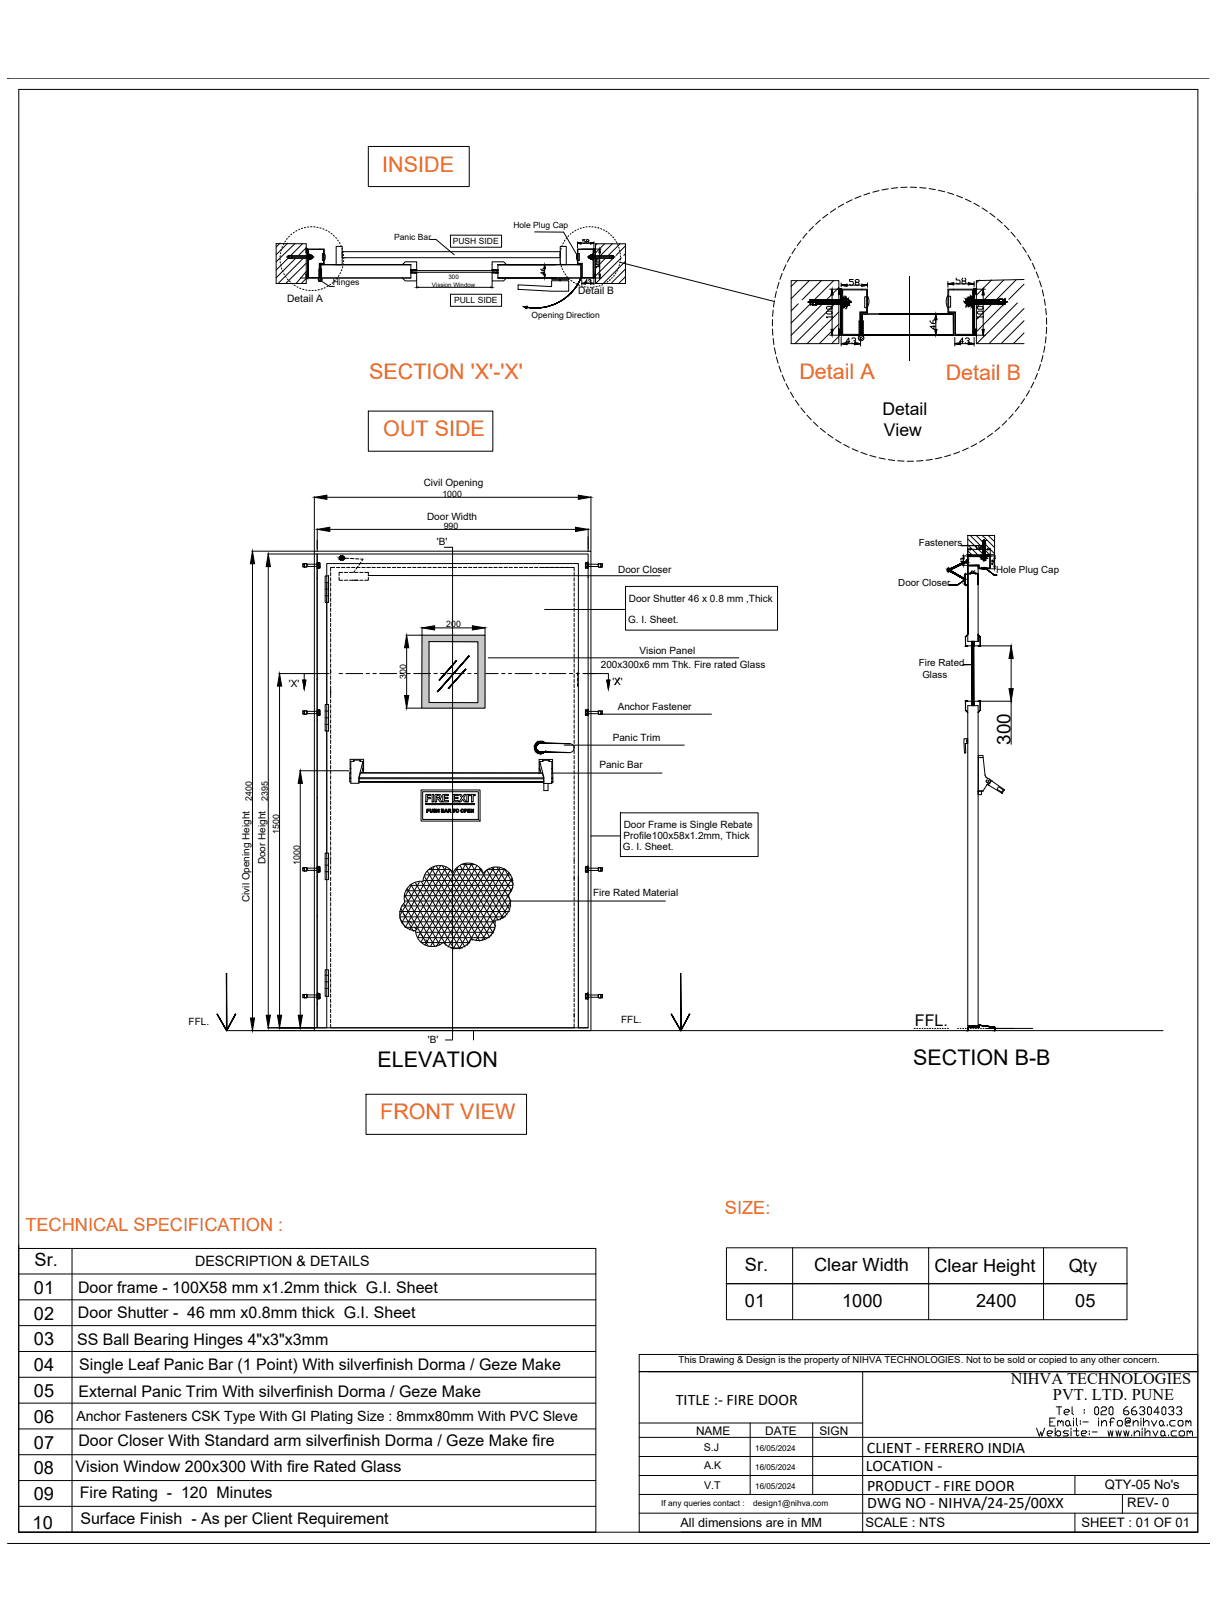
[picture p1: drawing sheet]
<svg xmlns="http://www.w3.org/2000/svg" width="914mm" height="1219mm" viewBox="0 0 914 1219" stroke-linecap="round" stroke-linejoin="round" font-family="sans-serif">
<!-- layer: 0 -->
<g fill="none" stroke="#000" stroke-width=".75">
<path d="M277 110h76v30h-76zM628 157l-4 3M634 153l-4 3M640 150l-4 2M647 147l-5 2M654 145l-5 2M660 143l-4 1M667 142l-4 1M674 141l-4 1M682 141h-5M684 141h5M691 141h5"/>
<path d="M698 142l5 1M705 143l5 1M712 145l5 1M719 147l4 2M725 150l5 2M732 153l4 2M738 156l4 3M606 175l-3 4M611 170l-3 4M616 165l-3 4M622 161l-4 3M744 160l4 3"/>
<path d="M749 165l4 3M755 169l3 4M760 175l3 3M764 180l3 4M466 197l116 30M591 199l-2 4M594 193l-2 4M598 187l-3 4M602 181l-3 4M768 186l3 4M772 192l3 4M776 198l2 4"/>
<path d="M230 204l-8 9M313 211v6M314 216h55M370 211v6M583 219l-1 5M585 212l-1 5M588 206l-2 4M779 204l1 5M781 211l1 5M783 218l1 5M581 233v5M582 226l-1 5"/>
<path d="M785 225v5M786 232v5M786 239v5M580 240v5M580 247l1 5M581 254l1 5M786 253l-1 5M786 246v5M582 261l1 5M583 268l2 5M585 275l2 5M782 274l-2 5"/>
<path d="M784 267l-2 5M785 260l-1 5M588 282l2 4M591 288l2 5M594 295l2 4M770 300l-3 4M773 294l-2 4M777 287l-2 5M779 281l-1 4M277 309h93v30h-93zM598 301l2 4M602 307l3 3"/>
<path d="M606 312l4 3M611 317l4 3M756 316l-3 4M761 311l-3 4M766 306l-3 3M616 322l4 3M622 326l4 3M628 330l4 3M634 334l4 2M640 337l5 2M721 340l-4 1M728 337l-5 2"/>
<path d="M734 333l-4 3M740 330l-4 2M746 326l-4 2M751 321l-3 3M647 340l4 2M654 342l4 2M660 344l5 1M667 345l5 1M675 346l4 1M682 347h4M693 346l-4 1M701 345l-5 1"/>
<path d="M707 344l-4 1M714 342l-4 1M236 373v41M246 374h189M444 373v41M238 397v18M248 398h184M442 397v16M189 414h47M201 416h37M236 414h208v361h-208zM238 416v357h8v-349h189v349h7"/>
<path d="M238 416h204v357h-204zM255 419h2l-2 1zM255 418h1l1 1zM255 418l2 1h-2zM256 418l1 1zM257 419l-1 2zM257 419l1 2zM257 419l1 1v1zM257 419l2 1h-1zM257 419h1l1 1zM258 418l-1 1zM258 418v1h-1z"/>
<path d="M259 420h3M263 420h3M334 411h6v371h-5M442 404v11M723 420h1v1M723 418h3M724 418v2zM724 420v3M727 418h2h-2M727 402h20v15h-20zM727 413h2zM727 417h2v1z"/>
<path d="M727 417l2 1h-2zM727 412v5M727 414l3 3M727 410l8 7M727 405l12 12M727 418h17v10h-9v-3h-8M727 418v7h9v2h7h-7v-2h-4M727 418h17M729 402l10 10M729 413h13M733 411h1v2M734 402l4 5"/>
<path d="M735 411h1v2h-1zM737 411h1l-1 2zM738 418h3v2h-3zM738 402l1 2M739 408l8 8M739 413l5 4M739 404l8 8M742 413h2h-2zM742 418h2v7M742 417h2v1zM742 417l2 1h-2zM742 402l5 5"/>
<path d="M744 412v5M745 418h3M747 402v1M747 418l1 2h-1zM747 420v5M190 424v341M202 426v337M228 424h1h-1v2h1h-1zM229 424h2v2h-2zM231 424h7v2h-7zM238 434v1M238 423h1v4h-1z"/>
<path d="M239 423h1v1h-1zM239 426v1h1M239 426v1v-1h1v1v-1zM239 424v2M240 424v3M240 424v2M244 433h3v20h-3zM244 438h3M246 438v92M248 430v3M248 434v3M248 438v3"/>
<path d="M251 427h-3v2M253 427h2M255 434v2h3M255 420l2-1-1 2zM257 427h2M258 430h-3v3M259 436h2M259 430h2M260 427h3M263 436h6M263 430h2M264 427h3"/>
<path d="M266 430h3M267 429l-1 1M267 420h3M268 427h3M269 426l-2 2M270 436h3M270 430h3M271 420h2l-1 2M271 423l-1 2M272 427h2M274 430h3v3h219M276 427h2"/>
<path d="M277 434v2h-3M279 427h3M283 427h3M287 427h3M291 427h2M295 427h2M299 427h2M302 427h3M306 427h3M310 427h3M314 427h2M318 427h2"/>
<path d="M321 427h3M325 427h3M329 427h3M333 427h2M337 427h2M341 427h2M344 427h3M348 427h3M352 427h3M356 427h2M360 427h2M363 427h3"/>
<path d="M367 427h3M371 427h3M375 427h2M379 427h2M382 427h3M386 427h3M390 427h3M394 427h3M398 427h2M402 427h2M405 427h4M409 427h4"/>
<path d="M413 427h3M417 427h3M421 427h3M424 427h4M428 427h3v2M431 430v3M431 434v3M431 438v3M440 423h1v1h-1zM440 424v3M440 426h1v1v-1h-1v1zM440 424v2"/>
<path d="M441 423h1v4h-1zM441 426v1h-1M441 424v2M442 434h.1M442 424h8v2h-8zM450 424h1v2h-1zM451 424h2v2h-2h2v-2zM723 420h-1v1M723 425h3M723 422v1l-1-1h2M724 423v2zM727 431h2z"/>
<path d="M727 424v-6v7M727 425h8M729 431h4M731 430h-2l1-1v2M732 429l-1 1v1h2l-1-1h-1M733 431h2h-2zM735 428v-2h-8v56h8M735 426v56v-5M736 427h8v-2v2zM737 427h4v1h-3h-1zM745 428h3M745 423v1h1v-1h1v1"/>
<path d="M746 421h1v1l-1-1h-1v1h1M747 425h1l-1 3zM244 443h3M244 448h3M248 442v2M248 446v2M248 450v2M248 453v3M248 457v3M409 458h61M431 442v2M431 446v2"/>
<path d="M431 450v2M431 453v3M431 457v3M470 441h114v33h-114zM248 461v2M248 465v2M248 469v2M248 472v3M248 476v3M248 480v3M305 477h12M317 477h47v55h-47z"/>
<path d="M317 471v6M327 472h28M364 471v6M431 461v2M431 465v2M431 469v2M431 472v3M431 476v3M431 480v3M248 484v2M248 488v2M248 492v2"/>
<path d="M248 495v3M248 499v3M306 487v36M322 482h37v46h-37zM367 494h188M431 484v2M431 488v2M431 492v2M431 495v3M431 499v3M727 485h3M730 482v3z"/>
<path d="M730 483h2M732 482v3zM732 485h3M737 485h23M760 495v23M209 506h27M210 516v247M227 511h3l-1 7zM238 510v1M247 506h-18v9M248 503v4M248 508v3"/>
<path d="M248 512v2M248 516v9M255 506h2M260 506h13M275 506h3M280 506h3M285 506h13M301 506h2M306 506h2M311 506h12M326 506h3M331 506h3"/>
<path d="M336 506h13M351 506h3M356 506h3M362 506h12M377 506h2M382 506h2M387 506h13M402 506h3M408 506h2M413 506h12M428 506h2M431 503v2"/>
<path d="M431 507v2M431 511v2M431 514v3M431 518v3M433 506h2M434 506v2M434 510v2M434 513v3M438 506h19v9M456 511h2l-1 7zM465 509l-3 6M228 534l1 1-1-1v3l1-1-1 1z"/>
<path d="M229 534h2v3h-2zM231 535h7v1h-7zM238 533h1v5h-1zM239 534h1v1l-1-1zM239 536v2h1M239 537v1v-1h1v1v-1zM239 534v3M240 535v3M240 534v3M244 530h3v19h-3zM244 540h3M244 534h3"/>
<path d="M248 526v2M248 530v2M248 533v3M248 537v3M305 532h12M431 522v3M431 526v2M431 530v2M431 533v3M431 537v3M440 534h1l-1 1zM440 535v3"/>
<path d="M440 537h1v1v-1h-1v1zM440 534v3M441 533h1v5h-1zM441 536v2h-1M441 534v3M442 535h8v1h-8zM450 534h1v3h-1zM451 535l2-1v3h-2h2v-3zM453 537h82M727 527h3v3M730 530h2M732 530v-3v3"/>
<path d="M732 527h3M737 527h23M760 527v33M238 541h.1M244 545h3M246 549v92M248 541v3M248 545v2M248 549v2M248 553v2M248 556v3M406 559h22a3 3 0 0 1 3 3 3 3 0 0 1-3 4"/>
<path d="M431 541v3M431 545v2M431 549v2M431 553v2M431 556v3M724 555h3v4h-2l1 7h-1zM727 557h.1M727 557v1zM727 555v4zM225 579h.1M226 579h36M248 560v3"/>
<path d="M248 564v2M248 568v2M248 572v2M248 575v3M248 579v3M263 578h1M266 572h-2v9M266 572v-1h5v1M271 572h-1h3M272 579v2M273 578l-1 1zM273 572v6"/>
<path d="M273 572l-3 12v5h-6v-4M405 578h1M406 578v1M406 572v6M406 572l3 12v10h3v-5M406 579v2M408 572h.1M413 572l-5-1v1h-2M413 572h-1h3v16M413 572h.1M415 578h.1M424 560h90"/>
<path d="M431 560v3M431 564v2M431 568v2M431 572v2M431 575v3M431 579v3M735 568h4l1 15 4 3M735 569h4M226 589v174M238 599v1M248 583v3M248 587v2"/>
<path d="M248 591v2M248 594v3M248 598v3M263 581h1M263 581v7h1M263 585h1M263 581v-10h10v10M264 581v4M270 587l138 1-138-1M270 588h138h-138M270 585h138v3M270 585v2"/>
<path d="M270 585h.1M271 581h136l1 4h-138zM271 581h134M316 594h45v23h-45zM318 595h41v21h-41zM320 597h4v1h-3v1h2v1h-2v3h-1zM325 597h1v6h-1zM327 597h2a1.6 1.6 0 0 1 3 1 1.6 1.6 0 0 1-2 2l2 3h-1l-2-3h-1v3h-1zM328 598h2v1h-2zM333 597h4v1h-3v1h3v1h-3v2h3v1h-4zM340 597h4v1h-3v1h3v1h-3v2h4v1h-5zM345 597h2l1 2 1-2h1l-2 3 2 3h-1l-1-2-2 2h-1l2-3z"/>
<path d="M351 597h1v6h-1zM353 597h4v1h-1v5h-2v-5h-1zM405 581v-10h10v10M405 581h2M408 585h.1M415 581h82M415 581v4M415 585h.1M415 588h.1M415 588v1h-6M415 585v3M431 583v3"/>
<path d="M431 587v2M431 591v2M431 594v3M431 598v3M735 594h4M735 595h.1M737 595v2h-2v-2M737 595h.1M737 595h-2M742 590h.1M742 590l-4 5h-1M742 590l10 6"/>
<path d="M743 590h.1M744 586a2.3 2.3 0 0 1-2 4M744 586h.1M744 586l10 7M744 586a2.4 2.4 0 0 1-2 4M745 587h.1M750 592l4 2-1 1-4-2zM752 596h.1M752 596h1M753 596h.1M754 593h.1M754 593l-1 3"/>
<path d="M248 602v3M248 606v2M248 610v2M248 614v2M248 617v3M320 604h37v1h-37zM321 608a1.1 1.1 0 0 1 2 1 1.1 1.1 0 0 1-2 1v1zM321 609h1h-1zM323 608h1v2l1-2v2a1 1 0 0 1-1 1 1 1 0 0 1-1-1zM326 608h1l1 1-2-1v1a1 1 0 0 1 1 1 1 1 0 0 1 0 1 1.1 1.1 0 0 1-2-1h2a1.1 1.1 0 0 1-1-1 1.1 1.1 0 0 1 0-1zM328 608h1v1h1v-1v3v-1h-1v1h-1zM332 608h1v3h-1z"/>
<path d="M332 609h1h-1zM332 610h1h-1zM335 608l1 3v-1l-2 1zM335 609l1 1h-1zM337 609h1h-1zM338 610l-1 1v-3h1a.8 .8 0 0 1 1 1 .8 .8 0 0 1-1 1l1 1-1-1M340 608h2l-1 1v2v-2zM349 608h1a.9 .9 0 0 1 1 1 .9 .9 0 0 1-1 1v1h-1zM350 609h.1M351 608h2v1h-1h1v1h-1l1 1h-2zM354 608l1 2v-2h1v3h-1l-1-2v2zM431 602v3"/>
<path d="M431 606v2M431 610v2M431 614v2M431 617v3M466 611h104v33h-104zM248 621v3M248 625v3M248 629v2M248 633v2M248 636v3M431 621v3M431 625v3"/>
<path d="M431 629v2M431 633v2M431 636v3M444 628h22M228 652l1 1-1-1v3l1-1-1 1zM229 652h2v3h-2zM231 653h7v1h-7zM238 659h.1M238 651h1v5h-1zM239 651h1v1h-1zM239 654v1h1M239 655l1-1v1v-1z"/>
<path d="M239 652v3M240 652v3M244 641h3v20h-3zM244 655h3M244 650h3M244 645h3M248 640v3M248 644v3M248 647v3M248 651v2M248 655v2M248 659v3"/>
<path d="M319 659l30 53M319 658h65M321 655l31 54M322 654h17l-27 46M324 653l31 54M326 651l-24 43M328 651l32 56M331 651l-26 46M332 651l33 55M335 652l-27 47M338 654l30 50M340 656a12 12 0 0 0-13-5 12 12 0 0 0-9 12"/>
<path d="M341 656a12 12 0 0 1 11-7 12 12 0 0 1 11 7M342 654h20M343 653l28 48M344 652l-30 53h54M346 651l26 45M347 650h9M349 649l25 43M350 649l-34 59M354 649l24 41M355 649l-36 61M358 651l-35 60M360 652l21 36"/>
<path d="M362 653l-34 58M363 656a12 12 0 0 1 18-1 12 12 0 0 1 1 18M365 654l-31 55M366 654l17 30M366 654h14M369 652l15 25M371 652l-34 60M373 652l11 18M376 652l-36 61M379 653l7 12M379 653l-34 60M382 656l-31 55"/>
<path d="M385 660l-27 47M431 640v3M431 644v5M431 651v2M431 654v3M431 658v4M440 652h1h-1zM440 652v3M440 655h1h-1zM441 651h1v5h-1zM441 654v1h-1M441 652v3"/>
<path d="M442 653h8v1h-8zM450 652h1v3h-1zM451 653l2-1v3l-2-1 2 1v-3zM248 663v3M248 667v3M248 671v2M248 675v2M248 678v3M303 679l19 32M304 673h78M304 677h196M304 673l23 38"/>
<path d="M304 678a12 12 0 0 0-3 14 12 12 0 0 0 11 8M305 670h80M306 668l24 42M309 666h76M309 665l26 46M309 665l-5 9M312 664l29 49M315 663l-15 25M317 663l29 50M318 663a12 12 0 0 0-14 15M318 662h67M382 673a12 12 0 0 1-10 19"/>
<path d="M384 677l-8 15M385 667l-23 40M431 663v3M431 667v3M431 671v2M431 675v2M431 678v3M238 688v1M248 682v3M248 686v3M248 690v2M248 694v2"/>
<path d="M248 697v3M300 685h83M300 689h80M300 690l5 7M301 683l10 17M301 693h71M302 681h82M303 687l2 2M305 697h67M307 692l2 2M311 697l2 2M312 700a12 12 0 0 0 8 10 12 12 0 0 0 13-2"/>
<path d="M372 692a13 13 0 0 1-5 12 13 13 0 0 1-13 2M372 698l-3 6M431 682v3M431 686v3M431 690v2M431 694v2M431 697v3M248 701v3M248 705v3M248 709v3M248 713v2M248 717v2"/>
<path d="M313 701h58M316 702l2 2M317 709h16M320 706l2 3M333 709h20M339 713h8M354 706a12 12 0 0 1-21 2M431 701v3M431 705v3M431 709v3M431 713v2M431 717v2"/>
<path d="M244 729h3v20h-3zM244 738h3M244 733h3M248 720v3M248 724v3M248 728v3M248 732v2M248 736v2M248 739v3M431 720v3M431 724v3M431 728v3"/>
<path d="M431 731v3M431 735v3M431 739v3M228 748h1h-1v2h1h-1zM229 748h2v2h-2zM231 748h7v2h-7zM238 754v1M238 746h1v5h-1zM239 747h1v1l-1-1zM239 750v1h1M239 750v1v-1h1v1v-1zM239 747v3"/>
<path d="M240 748v3M240 747v3M244 743h3M248 743v3M248 747v3M248 751v3M248 755v2M248 759v2M431 743v2M431 747v2M431 750v3M431 754v3"/>
<path d="M431 758v3M440 747h1l-1 1zM440 748v3M440 750h1v1v-1h-1v1zM440 747v3M441 746h1v5h-1zM441 750v1h-1M441 747v3M442 748h8v2h-8zM450 748h1v2h-1zM451 748h2v2h-2h2v-2zM170 775h704"/>
<path d="M201 773h37M248 762v3M248 766v3M356 775v7M431 770v3h-183v-3M431 762v3M431 766v2M687 773h1M689 773h1M691 773h.1M693 773h.1M695 773h.1"/>
<path d="M696 773h1M698 773h1M700 773h1M702 773h1M704 773h1M706 773h1M708 773h1M710 773h1M712 773h1M719 773h1M721 773h1M723 773h1"/>
<path d="M725 773h1M727 773h1M729 773h1M730 771h-3v-241h8v241h-3M731 773h1M733 773h1M735 773h1M737 773h.1M739 773h.1M740 773h1M741 773h35M275 823h121v30h-121z"/>
<path d="M14 938h434v214h-434M14 936v216h434M54 938v214M546 938h301v54h-301zM596 938v54M698 938v54M784 938v54M14 958h434M14 977h434M546 965h301M14 996h434M14 1016h434"/>
<path d="M14 1035h434M14 1055h434M14 1074h434M14 1093h434M14 1113h434M14 1132h434"/>
<circle cx="742" cy="587" r=".9"/>
<circle cx="344" cy="609" r=".8"/>
<circle cx="344" cy="609" r="1.3"/>
<circle cx="347" cy="610" r=".8"/>
<circle cx="347" cy="609" r="1.3"/>
</g>
<g fill="#000" stroke="#000" stroke-width=".75">
<path d="M313 216h1zM369 216h1zM236 374l10-2v3zM435 372l9 2-9 1zM238 398l10-2v3zM432 396l10 2-10 1zM255 419h2zM257 419l2 1zM257 419h1h1zM724 418v2zM747 418l1 2h-1zM190 414l1 10h-3z"/>
<path d="M202 416l1 10h-3zM255 420l1 1zM255 420h1v1zM724 423v2zM747 425h1l-1 3zM317 472l10-2v4zM355 470l9 2-9 2zM306 477l1 10h-3zM760 485l1 10h-3zM210 506l2 10h-4zM228 511h2l-1 7zM456 511h2l-1 7z"/>
<path d="M758 518h3l-1 9zM304 523h3l-1 9zM226 579l1 10h-3zM188 765h3l-1 10zM200 763h3l-1 10zM208 763h4l-2 10zM224 763h3l-1 10z"/>
<path d="M255 419h2zM255 419h2z"/>
<path d="M256 418l1 1zM255 419l1-1 1 1z"/>
<path d="M255 419l1 1 1-1zM255 419l1 1h-1z"/>
<path d="M257 419h2zM257 419l2 1z"/>
<path d="M257 418l1 1zM257 418l1 1h-1z"/>
<path d="M257 420h1h1zM257 420h1h-1z"/>
<path d="M727 418h17zM727 418h17z"/>
<path d="M727 413h2zM727 413h2z"/>
<path d="M727 418h2zM727 418h2zM727 417v1zM727 417v1zM727 417h2zM727 417h2zM729 417v1zM729 417v1z"/>
<path d="M727 417l2 1v-1zM727 417l2 1h-2z"/>
<path d="M739 419v1zM739 419v1z"/>
<path d="M739 419v1zM739 419v1z"/>
<path d="M738 419v1zM738 419v1z"/>
<path d="M738 419v1zM738 419v1z"/>
<path d="M722 410h17zM722 410h17z"/>
<path d="M739 420h1zM739 420h1z"/>
<path d="M739 420h1zM739 420h1z"/>
<path d="M739 409v9zM739 409v9zM739 418h1zM739 418h1z"/>
<path d="M739 409v9zM739 409v9zM739 418h1zM739 418h1z"/>
<path d="M739 406l1 16zM739 406l1 16z"/>
<path d="M739 406l1 16zM739 406l1 16z"/>
<path d="M739 420h1zM739 420h1z"/>
<path d="M739 420h1zM739 420h1z"/>
<path d="M739 407l1-1zM739 406h1z"/>
<path d="M740 409v9zM740 409v9z"/>
<path d="M740 419v1zM740 419v1zM739 419h1zM739 419h1z"/>
<path d="M739 407l1-1zM739 406h1z"/>
<path d="M740 409v9zM740 409v9z"/>
<path d="M740 419v1zM740 419v1zM739 419h1zM739 419h1z"/>
<path d="M738 420h2zM738 420h2z"/>
<path d="M738 419h2zM738 419h2z"/>
<path d="M738 420h2zM738 420h2z"/>
<path d="M738 419h2zM738 419h2z"/>
<path d="M740 407v2zM740 407v2zM739 409h1zM739 409h1zM739 407v2zM739 407v2zM739 407h1zM739 407h1z"/>
<path d="M740 407v2zM740 407v2zM739 409h1zM739 409h1zM739 407v2zM739 407v2zM739 407h1zM739 407h1z"/>
<path d="M741 419v1zM741 419v1z"/>
<path d="M741 419v1zM741 419v1z"/>
<path d="M738 419h3zM738 419h3zM738 418v1zM738 418h3zM738 418h3z"/>
<path d="M738 419h3zM738 419h3zM738 418v1zM738 418h3zM738 418h3z"/>
<path d="M742 413h2zM742 413h2z"/>
<path d="M742 418h2zM742 418h2zM744 417v1zM744 417v1zM742 417h2zM742 417h2zM742 417v1zM742 417v1z"/>
<path d="M742 417l2 1v-1zM742 417l2 1h-2z"/>
<path d="M257 420l1 1v-1zM257 420l1 1z"/>
<path d="M713 428l14-7zM713 428l14-7z"/>
<path d="M713 429l14-7zM713 429l14-7z"/>
<path d="M713 429l12 7zM713 429l12 7z"/>
<path d="M714 428l11 7zM714 428l11 7z"/>
<path d="M725 432v7zM725 432v7z"/>
<path d="M725 440h2zM725 440h2z"/>
<path d="M720 440l6-5zM720 440l6-5zM713 440h7zM713 440h7z"/>
<path d="M727 421v2zM727 421v2zM727 421v2zM727 421v2z"/>
<path d="M725 432h2zM725 432h2z"/>
<path d="M727 426v51zM727 426v51z"/>
<path d="M727 431h2zM727 431h2z"/>
<path d="M733 431h2zM733 431h2z"/>
<path d="M735 432v7zM735 432v7z"/>
<path d="M739 420h1zM739 420h1z"/>
<path d="M739 420h1zM739 420h1z"/>
<path d="M739 420h1zM739 420h1z"/>
<path d="M739 420h1zM739 420h1z"/>
<path d="M739 421h1zM739 421h1z"/>
<path d="M739 421h1zM739 421h1z"/>
<path d="M740 426l7 6zM739 427l8 5zM747 432h2zM747 432h2z"/>
<path d="M739 421h1zM739 421h1z"/>
<path d="M739 421h1zM739 421h1z"/>
<path d="M739 420l1 1zM739 420h1z"/>
<path d="M739 420h1zM739 420h1z"/>
<path d="M739 421h1zM739 421h1z"/>
<path d="M739 421h1zM739 421h1z"/>
<path d="M739 420l1 1zM739 420h1z"/>
<path d="M739 420h1zM739 420h1z"/>
<path d="M739 421h1zM739 420l1 1z"/>
<path d="M739 420h1zM739 420h1z"/>
<path d="M739 420h1zM739 420h1z"/>
<path d="M739 421h1zM739 420l1 1z"/>
<path d="M739 420h1zM739 420h1z"/>
<path d="M739 420h1zM739 420h1z"/>
<path d="M343 497l-13 14zM343 497l-13 14z"/>
<path d="M343 497l-13 14zM343 497l-13 14z"/>
<path d="M352 493l-23 27zM352 493l-23 27z"/>
<path d="M352 493l-23 27zM352 493l-23 27z"/>
<path d="M725 486l2-1zM725 486l2-1zM725 479v7zM725 479v6zM725 479l2-2zM727 477l-2 2z"/>
<path d="M730 482v3zM730 482v3z"/>
<path d="M724 500l6-1zM724 499h6z"/>
<path d="M730 482l1 3zM730 482l1 3z"/>
<path d="M730 482l1 45zM730 482l1 45z"/>
<path d="M731 482l1 45zM731 482l1 45z"/>
<path d="M732 482v3zM732 482v3z"/>
<path d="M732 482v3zM732 482v3z"/>
<path d="M735 485h2zM735 486h2zM737 479v7zM737 479v7zM735 477l2 2zM735 477l2 2z"/>
<path d="M350 503l-13 14zM350 503l-13 14z"/>
<path d="M350 503l-13 14zM350 503l-13 14z"/>
<path d="M725 527h2zM725 527h2zM725 527v7zM725 527v7zM725 534l2 2zM725 534l2 2z"/>
<path d="M730 527l1 3zM730 527l1 3z"/>
<path d="M732 527v3zM732 527v3z"/>
<path d="M735 527h2zM735 527h2zM737 527v7zM737 527v7zM737 534l-2 2zM737 534l-2 2z"/>
<path d="M406 559h22zM406 559h22z"/>
<path d="M406 565l22 1zM406 565l22 1z"/>
<path d="M405 559l1-1zM405 559l1-1z"/>
<path d="M409 565l-1 1zM407 566h1zM407 566h1zM406 566h1zM406 566h1zM403 565h1zM403 565h1zM403 565h1zM403 565h1zM402 564h1zM402 564h1zM402 563v1zM402 563v1zM402 562v1zM402 562v1zM402 561v1zM402 561v1zM402 560v1zM402 560v1zM403 559v1zM403 559v1zM403 559v1zM403 559h1zM404 559h-1zM404 558v1zM404 558h1zM404 558h1zM406 558h1zM406 558h1zM407 558h1zM407 558h1zM408 558h1zM408 558h1z"/>
<path d="M170 732v43zM170 732v43z"/>
<path d="M511 732l1 43zM511 732l1 43z"/>
<path d="M177 762l-7 13zM177 762l-7 13z"/>
<path d="M163 762l7 13zM163 762l7 13z"/>
<path d="M518 762l-6 13zM518 762l-6 13z"/>
<path d="M504 762l7 13zM504 762l8 13z"/>
<path d="M727 772v3zM727 772v3z"/>
<path d="M727 772h8zM727 772h8z"/>
<path d="M727 772v3zM727 772v3z"/>
<path d="M727 772h9zM727 772h9z"/>
<path d="M730 771h2zM730 771h2z"/>
<path d="M735 770l1 2zM735 770l1 2z"/>
<path d="M735 770l12 2zM735 771l12 1z"/>
<path d="M736 771v1zM736 771v1z"/>
<path d="M736 771l11 1zM736 771l11 1z"/>
<path d="M747 772v3zM747 772v3z"/>
<path d="M747 772l1 3zM747 772l1 3z"/>
</g>
<g fill="#c7c8ca" stroke="#c7c8ca" stroke-width=".75">
<path d="M322 482h18z"/>
<path d="M340 528h19z"/>
<path d="M317 477l23 5v-5zM317 477l23 5h-23z"/>
<path d="M340 477l24 5v-5zM340 477l24 5h-24z"/>
<path d="M340 482h24zM340 482h24z"/>
<path d="M317 482l5 24v-24zM317 482l5 24h-5z"/>
<path d="M317 506l5 22v-22zM317 506l5 22h-5z"/>
<path d="M317 528h23zM317 528h23z"/>
<path d="M359 482l5 46v-46zM359 482l5 46h-5z"/>
<path d="M317 528h23zM317 528h23z"/>
<path d="M340 528l24 4v-4zM340 528l24 4h-24z"/>
<path d="M317 528l23 4v-4zM317 528l23 4h-23z"/>
</g>
<!-- layer: P -->
<g fill="none" stroke="#000" stroke-width=".75">
<path d="M6 59h.1M6 59h902M14 67h886v1085h-886zM216 179l-1 1M217 178h.1M219 176h-1M221 175h-1M223 173l-1 1M225 172l-1 1M227 171l-1 1M230 171h-1M231 171h1"/>
<path d="M233 170h1M236 170l1 1M238 171h1M240 171h1M243 172h.1M245 173h1M247 174l1 1M249 175l1 1M251 177v1M252 179h1M323 180h5l13 12M338 177h39v9h-39z"/>
<path d="M402 174h21l10 17M426 179h-1M427 177v1M429 176h-1M431 174l-1 1M433 173l-1 1M435 172h-1M437 171l-1 1M439 171h-1M441 171h-1M443 170h.1M445 171h1"/>
<path d="M447 171h1M449 171h1M451 172h1M453 173h1M455 174h1M457 175l1 1M459 177h.1M460 178l1 1M462 180h.1M207 183h23v30h-23zM210 194v1M210 183l-3 3"/>
<path d="M211 192l-1 1M211 197v1M211 190v1M211 199v1M211 187v1M212 185v1M213 183v1M214 181v1M215 193h21M216 183l-9 9M217 194l-10 9M218 192h-1v2h1"/>
<path d="M218 192h1v2h-1zM219 192h13v2h-13M222 183l-15 14M222 194l-15 15M227 183l-9 9M228 194l-19 19M230 187h1v3h-1zM230 190h2M230 186l-6 6M230 198l-15 15M231 190l-1-3h14v11h-4v11h1v-10h68v10h-68M231 187v22l-1-3h2"/>
<path d="M232 187h11v11h-3v11h-8zM232 191v4zM232 187v22M232 192v2M232 192v-1h2v1M234 195v-1h-2v1h2M234 192v2M234 192h-2v2M234 194v-2v2M234 192l1 2M235 192l-1 2M235 192v2z"/>
<path d="M235 192v2M242 191h2v1v4h-2zM253 185h4v14h-4zM254 180v1M255 182v1M256 185h.1M257 187h.1M257 189h164v5h-164zM258 189v1M258 191v1M258 198v1M258 196v1"/>
<path d="M258 193v1M302 199l2-2h9v6h-4h4M374 199h62v10h-62zM381 199l-3-2h-8v6M421 193v1M421 191v1M421 195v1M421 185h4v14h-4zM421 189v1M421 198h.1M422 187h-1M422 200v1"/>
<path d="M422 185h.1M423 182v1M424 180v1M434 191h1v5l-1-1zM434 182v4M434 183l3-1v1zM434 191h1v5h-1M434 187h12v22h-9v-11h-3zM437 183h7M438 182v1M440 180h-2v1l2 1-1 1M441 182v-2l1 1v1"/>
<path d="M441 182v1M441 182h1M442 193h20M442 182v1M443 192v2M443 192v2zM444 182l2 1h-2zM444 195v-1h1v1h-1M444 192v2v-2v1M444 192h1v2M444 192h-1v2M444 192v2"/>
<path d="M445 191l1 4zM445 192v-1h-1v1M445 192v2M446 187v22M446 189h1l-1-2v22M446 187h1v2h-1zM446 182v4M447 183h23v30h-23zM449 183l-2 1M449 194l-2 2M451 198h-1h-2v1h3M451 190v16"/>
<path d="M451 187v3h-1zM451 196l-1-1h-2v1v1l3-1M452 187h-18v11h3v11h15M454 183l-7 7M455 194l-8 8M458 192h-12v2h12M458 192h2v2h-2zM460 192h1v2h-1M460 183l-9 9M460 194l-13 13M463 182h1M464 184v1"/>
<path d="M465 186v1M465 199v1M466 188v1M466 183l-9 9M466 190v1M466 197v1M466 192v1M466 194v1M467 194l-19 19M470 185l-7 7M470 191l-1 1M470 196l-16 17"/>
<path d="M211 201l1 1M212 204h1M213 206l1 1M214 208h1M216 210h.1M217 211l1 1M219 213h1M221 214l1 1M223 216h1M225 217h1M226 209h14M227 217l1 1"/>
<path d="M230 218h1M230 206h1v3h-1zM230 209l-3 4M232 218h1M234 218h1M237 218h1M239 210l1 2M240 218h-1M240 202v1M240 203v1M240 205h.1M240 206v1"/>
<path d="M240 207v1M240 208v1M240 202v7l-1 1M240 209h1M240 209l-1 1M241 202h1v7M241 202v1M242 211l6 4h3M242 203l-1 1M242 205h-1M242 206h-1M242 207l-1 1"/>
<path d="M242 208l-1 1M242 209l-2 2M242 210h.1M242 210a1.4 1.4 0 0 1-2 2M242 210l-2 2M242 217h-1M244 216l-1 1M246 215v1M248 214h.1M250 212v1M252 211h-1M253 209v1"/>
<path d="M255 207l-1 1M256 205l-1 1M257 203l-1 1M257 200v1M309 203v2M313 205v6h-9l-2-2M370 205h4h-4v6h8l3-2M373 203v2M374 205h-65M374 203h-4h4h-65M389 214l25 1v-4h13v8h-13l-25-2zM406 202l1 1h2"/>
<path d="M408 204v2l-2-1h3M409 206h1l-1 3zM409 202v4M409 202v-3l1 3h-2v1M414 209h13v1h-13zM420 210h1v1h-1zM422 202l1 1M423 204l1 1M424 206l1 1M426 208h.1M427 209l1 1M429 211h1"/>
<path d="M431 212l1 1M433 213l1 1M435 214h1M437 215h1M437 210v4M437 213h3zM439 216h1M441 216h1M441 212h-2l2-2v3M442 211l2-1v2M442 213h1M443 212h1"/>
<path d="M443 216h1M444 212v1h-4M444 213h2h-2zM446 216h1M446 206h1M446 206h1v3h-1zM446 210v4M446 206l1 3M449 215l-1 1M450 206h1v3zM451 200h-3v1M451 215h-1"/>
<path d="M453 214h-1M455 213h-1M457 212h-1M459 210l-1 1M460 209h-1M462 207l-1 1M463 205l-1 1M464 203v1M465 201l-1 1M470 202l-11 11M470 208l-5 5M594 211h36v47h-36z"/>
<path d="M599 211l-5 4M608 211l-14 13M617 211l-14 14M623 217h7M625 217l1 5h-1zM626 211l-14 14M630 217h2v4zM630 217l2 4h-2zM630 216l-9 9M632 214h4v1zM632 213v3M633 218v33"/>
<path d="M636 214h11M641 210h-3v2h2h1v2h-1h-1h-1M643 212v-2h2v1v1h-2v1v1h2v-2M647 214h5l-5 1zM652 213v3M712 213h5v1zM712 212v4M717 213h11M718 209v1h3v1v2h-2h-1M723 209v1v1M725 209l1 1-1 1h-2v2h2h1l-1-2M728 213h4l-4 1z"/>
<path d="M731 218v33M732 217h2v4zM732 217l2 4h-2zM732 212v4M734 217h6M736 210l-2 3M739 217v5h-1zM745 210l-11 12M754 210l-14 15M763 210l-14 15M769 210l-35 1v47h35M769 214l-11 11"/>
<path d="M338 221h39v9h-39zM600 228l-6 6M608 229l-14 14M617 229l-23 23M622 234h3v1v1h-3l-1-1zM622 230h3v2h-3h-1zM625 238h-4l1 1M625 222v26M627 229l-30 29M630 234l-24 24M632 221v-4h20v18h-5v6M632 221h1v-3v33"/>
<path d="M632 221v31M633 221v-3h18v16h-5v17h-13M648 236v16M648 236h68v16h-67l-4 3M652 235h-5v6M652 223h.1M652 223h-2v8h2v-1a7 7 0 0 0 0-7M683 236h-35v16M703 236l1 4h-2zM712 231h2v-8h-2a8 8 0 0 0 0 8M731 221v-3h-18v16h5v17h13M732 221v-4h-20v18h5v17"/>
<path d="M732 221h-1v-3v33M732 221v31M734 235l1-1h3l1 1-1 1h-3zM734 231l1-1h3l1 2h-1h-3zM736 229l-2 2M739 238h-5l1 1M739 222v26M745 229l-11 11M754 229l-20 20M764 228l-30 30M769 232l-26 26M623 252h7"/>
<path d="M625 248h1l-1 4zM630 248h2v4zM630 248l2 4h-2zM630 244l-14 14M630 253l-5 5M632 252h15h-15M632 248h1v3M632 258h4v1zM632 254v6M633 248v3M636 258h6M639 257h-3l2-3v4"/>
<path d="M640 255l1-1h1l1 1-2 1M642 258h5l-5 1zM642 256l1 1-1 1h-1h-1M646 252h2M647 241v11h1M647 254v6M647 241l-2 1M647 243l-2 1M647 245l-2 1M647 247l-2 1M647 249l-2 1M647 251l-2 1"/>
<path d="M647 241h-2v12M647 252l-2 2M648 241h1v12a2.1 2.1 0 0 1-1 3 2.1 2.1 0 0 1-2 0 2.1 2.1 0 0 1-1-3M648 241v1M649 243l-1 1M649 245l-1 1M649 247l-1 1M649 248l-1 1M649 250l-1 1M649 254l-3 2M699 241l1 2h2h1v-2l-1-1-1 1v2M702 245v3l-3-3h4"/>
<path d="M702 248h2l-1 4zM703 240v8M717 258h5v1zM717 254v6M722 258h6M724 257h-3l2-3v4M725 255l1-1h1l1 1-1 1M727 256l1 1-1 1h-1h-1M728 258h4l-4 1zM731 248v3M732 252h-15h15M732 248h-1v3"/>
<path d="M732 248h2v4zM732 248l2 4h-2zM732 254v6M734 252h6M738 248h1v4zM769 241l-16 17M769 250l-7 8M683 271v-63v63M900 1018h-420v13h420M480 1031h420v121h-420zM648 1031v121M794 1057h4"/>
<path d="M796 1057v6M806 1057v5l1 1M815 1059v1M824 1057l1 2v3l-1 1-1-1v-3zM827 1059l1-2h2l1 2-1 1h-2l-1 1v2h4M833 1059l1-2h1l1 2v3l-1 1h-1l-1-1zM847 1057h-1l-2 2v3l1 1h2l1-1-1-2h-3M853 1057h-1l-2 2v3l1 1h2l1-1-1-2h-3M856 1059l1-2h2l1 2-1 1M863 1057h1l1 2v3l-1 1h-1l-1-1v-3zM874 1057h1l1 2v3l-1 1h-1l-1-1v-3zM878 1059l1-2h2l1 2-1 1"/>
<path d="M884 1059l1-2h2l1 2-1 1M480 1070h168M564 1070v53M611 1070v53M779 1073l2 6 1-3 1 3 2-6M787 1077h3l1-1h-1h-2h-1v3h1h2M789 1069h2M793 1066h-4v6h4M793 1077l2-1h1h1v3h-2zM793 1073v6M795 1068v4M795 1069l1-1 1 1"/>
<path d="M797 1069v1M797 1069l1-1 1 1v3M800 1061h2l2-1-2-1h-1l-1 1v2l1 1h1M801 1069l1-1h1l1 1v2l-1 1h-1l-1-1zM803 1076h-3h-1l1 1h2l1 2h-1h-3M804 1071l1 1M805 1073v2M805 1076v3M807 1066v1M807 1068v4M807 1076h4M809 1066v5l1 1"/>
<path d="M809 1073v6h1h1M812 1068v1M812 1070v1M813 1077h3l1-1h-1h-2h-1v3h1h2M814 1069h4M815 1061v1M818 1076h.1M818 1077v2M821 1076h3M825 1066v1M825 1068v4M828 1070l1-2h2v1v3"/>
<path d="M828 1068v4M832 1076l1 3 1-3 1 3 1-3M834 1069h3M837 1067v-1l-3 1v5M838 1076l1 3 1-3 1 3 2-3M840 1068h3v1v2v1h-3l-1-1v-2zM844 1076l1 3 1-3 1 3 1-3M848 1069l-2 1v-1l1-1h1v2l1-1v-2l-1-1h-2l-1 1v4l1 1h3M850 1079h.1M851 1070l2-2h1l1 1v3M851 1068v4M852 1077l2-1h1h1v3"/>
<path d="M852 1076v3M857 1066v1M857 1068v4M858 1060h1M858 1073v2M858 1076v3M859 1060l1 1-1 2h-2l-1-1M859 1070l2-2h1l1 1v3M859 1066v6M860 1077l2-1h1h1v3M860 1073v6M865 1068l2 4 2-4"/>
<path d="M866 1076l2 3 2-3M871 1061h-4l3-4v6M871 1069l1-1 2 1v2l-1 1h-1l-1-1zM872 1076h1h2v3h-2h-1zM874 1071l1 1M875 1079h1M877 1071v1M878 1079h.1M880 1060h1M881 1060l1 1-1 2h-2l-1-1M883 1068h-3l-1 1v2l1 1h3M884 1076h-3h-1v3h1h3"/>
<path d="M886 1060h1M886 1068h2l1 1v2l-1 1h-2l-1-1v-2zM886 1076h1h2h1v3h-1h-2h-1zM887 1060l1 1-1 2h-2l-1-1M891 1068v4M891 1069l1-1 1 1M892 1076v3M892 1076h1h1M893 1069v1M893 1069l1-1 1 1v3M894 1076v1M894 1076h1h1v3"/>
<path d="M480 1095h420M480 1080h420M480 1109h420M808 1109v14M480 1123h420M480 1137h420M808 1137v15M843 1123v14M6 1160h902M908 1160h.1"/>
</g>
<g fill="#000" stroke="#000" stroke-width=".75">
<path d="M409 199l1 3h-1zM451 187v3h-1zM409 206h1l-1 3zM450 206h1v3zM636 226h1z"/>
<path d="M230 187l1 3v-3zM230 187l1 3h-1z"/>
<path d="M434 183l3-1v1zM434 183h3z"/>
<path d="M444 182l2 1h-2zM444 183h2z"/>
<path d="M446 187l1 2v-2zM446 187l1 2h-1z"/>
<path d="M230 206l1 3v-3zM230 206l1 3h-1z"/>
<path d="M309 203h4zM309 203h4h-4z"/>
<path d="M309 205h4zM309 205h4z"/>
<path d="M370 203h4zM370 203h4h-4z"/>
<path d="M370 205h4zM370 205h4z"/>
<path d="M437 213h3zM437 213h3z"/>
<path d="M444 213h2h-2zM444 213h2z"/>
<path d="M446 206l1 3v-3zM446 206l1 3h-1z"/>
<path d="M394 231h1zM394 231h1zM395 231h2zM395 231h2zM397 231h1zM397 231h1zM398 231h2zM398 231l2 1zM400 231h2zM400 232l2-1zM402 231h1zM402 232l1-1zM403 231h2zM403 232l2-1zM405 231h1zM405 232l1-1zM406 231h2zM406 231h2zM408 231h2zM408 231h2zM410 231l1-1zM410 231l1-1zM411 230h2zM411 230h2zM413 230l1-1zM413 230l1-1zM414 229h2zM414 230l2-1zM416 229l1-1zM416 229l1-1zM417 228h2zM417 228h2zM419 228l1-1zM419 228l1-1zM420 227l1-1zM420 227l1-1zM421 226l2-1zM422 226l1-1zM423 225l1-1zM423 225l1-1zM424 224l1-1zM424 224l1-1zM425 223l2-1zM425 224l2-2zM427 222l1-1zM428 221l-1 1zM428 221l1-1zM429 220l-1 1zM430 219l-1 1zM430 219l-1 1zM431 218l-1 1zM431 218l-1 1zM432 216l-1 2zM432 216l-1 2zM433 215l-1 1zM433 215l-1 2zM434 214l-1 1zM434 214l-1 1zM435 212l-1 2zM435 212l-1 2zM436 211l-1 1zM436 211l-1 1zM436 209v2zM436 209v2zM437 209h-1zM437 209h-1z"/>
<path d="M394 231l2 1zM394 231l2 1zM394 231l2-1zM394 231l2-1z"/>
<path d="M607 227h33zM607 227h33z"/>
<path d="M607 227h33zM607 227h33z"/>
<path d="M609 229h2zM609 229h2z"/>
<path d="M609 229h2zM609 229h2z"/>
<path d="M609 225l2 1zM609 225l2 1zM609 225v4zM609 225v4z"/>
<path d="M611 225h2zM611 225h2zM613 225v4zM613 225v4zM611 229h2zM611 229h2zM611 225v4zM611 225v4z"/>
<path d="M609 225l2 1zM609 225l2 1zM609 225v4zM609 225v4z"/>
<path d="M611 225h2zM611 225h2zM613 225v4zM613 225v4zM611 229h2zM611 229h2zM611 225v4zM611 225v4z"/>
<path d="M613 229h20zM613 229h20zM633 226v3zM633 226v3z"/>
<path d="M613 229h20zM613 229h20zM633 226v3zM633 226v3z"/>
<path d="M630 221h2zM630 221h2zM630 217v4zM630 217v4zM630 217h2zM630 217h2zM632 217v4zM632 217v4z"/>
<path d="M613 226h20zM613 226h20z"/>
<path d="M633 224h1zM633 224h1z"/>
<path d="M613 226h20zM613 226h20z"/>
<path d="M633 224h1zM633 224h1z"/>
<path d="M634 224v7zM634 224v7zM633 231h1zM633 231h1zM633 224v7zM633 224v7z"/>
<path d="M634 225v4zM634 225v4z"/>
<path d="M634 224v7zM634 224v7zM633 231h1zM633 231h1zM633 224v7zM633 224v7z"/>
<path d="M634 225v4zM634 225v4z"/>
<path d="M634 229h2zM634 229h2z"/>
<path d="M634 230h2zM634 230h2z"/>
<path d="M634 224h2zM634 224h2z"/>
<path d="M634 229h2zM634 229h2z"/>
<path d="M634 230h2zM634 230h2z"/>
<path d="M634 224h2zM634 224h2z"/>
<path d="M636 228v1zM636 228v1zM636 227v1zM636 227v1zM636 226v1zM636 226v1z"/>
<path d="M636 228v1zM636 228v1zM636 227v1zM636 227v1zM636 226v1zM636 226v1z"/>
<path d="M634 226h2zM634 226h2zM634 226v1zM634 226v1zM634 227v1zM634 227v1zM634 228v1zM634 228v1z"/>
<path d="M634 226h2zM634 226h2zM634 226v1zM634 226v1zM634 227v1zM634 227v1zM634 228v1zM634 228v1z"/>
<path d="M636 225v4zM636 225v4z"/>
<path d="M636 225v4zM636 225v4z"/>
<path d="M636 226v2zM636 226v2z"/>
<path d="M636 226v2zM636 226v2z"/>
<path d="M636 226v3zM636 226v3z"/>
<path d="M636 226v3zM636 226v3z"/>
<path d="M637 226v3zM637 226v3z"/>
<path d="M637 226v3zM637 226v3z"/>
<path d="M637 226l-1 2zM637 226l-1 2zM636 228l1 1z"/>
<path d="M637 226l-1 2zM637 226l-1 2zM636 228l1 1z"/>
<path d="M637 226v2zM637 226v2z"/>
<path d="M637 226v2zM637 226v2z"/>
<path d="M637 226v3zM637 226v3z"/>
<path d="M637 226v3zM637 226v3z"/>
<path d="M637 226v2zM637 226v2z"/>
<path d="M637 226v2zM637 226v2z"/>
<path d="M638 226l-1 3zM638 226l-1 3z"/>
<path d="M638 226l-1 3zM638 226l-1 3z"/>
<path d="M638 226v3zM638 226v3z"/>
<path d="M638 226v3zM638 226v3z"/>
<path d="M638 226v2zM638 226v2z"/>
<path d="M638 226v2zM638 226v2z"/>
<path d="M638 226v2zM638 226v2z"/>
<path d="M638 226v2zM638 226v2z"/>
<path d="M661 236h22zM661 236h22z"/>
<path d="M683 236h33zM683 236h33z"/>
<path d="M726 226v2zM726 226v2z"/>
<path d="M726 226v2zM726 226v2z"/>
<path d="M726 226v2zM726 226v2z"/>
<path d="M726 226v2zM726 226v2z"/>
<path d="M726 225v3zM726 225v3z"/>
<path d="M726 225v3zM726 225v3z"/>
<path d="M726 225l1 3zM726 225l1 3z"/>
<path d="M726 225l1 3zM726 225l1 3z"/>
<path d="M727 226v2zM727 226v2zM726 228h1z"/>
<path d="M727 226v2zM727 226v2zM726 228h1z"/>
<path d="M727 225v3zM727 225v3z"/>
<path d="M727 225v3zM727 225v3z"/>
<path d="M727 226v2zM727 226v2z"/>
<path d="M727 226v2zM727 226v2z"/>
<path d="M727 225v3zM727 225v3zM727 225v1z"/>
<path d="M727 225v3zM727 225v3zM727 225v1z"/>
<path d="M727 226l1 2zM727 226l1 2zM728 228h-1zM728 228h-1z"/>
<path d="M727 226l1 2zM727 226l1 2zM728 228h-1zM728 228h-1z"/>
<path d="M728 225v3zM728 225v3z"/>
<path d="M728 225v3zM728 225v3z"/>
<path d="M728 226v1zM728 226v1z"/>
<path d="M728 226v1zM728 226v1z"/>
<path d="M728 225v4zM728 225v4z"/>
<path d="M728 225v4zM728 225v4z"/>
<path d="M728 227v1zM728 227v1zM728 226v1zM728 226v1zM728 225v1zM728 225v1z"/>
<path d="M728 227v1zM728 227v1zM728 226v1zM728 226v1zM728 225v1zM728 225v1z"/>
<path d="M728 225h2zM728 225h2zM730 225v1zM730 225v1zM730 226v1zM730 226v1zM730 227v1zM730 227v1z"/>
<path d="M728 225h2zM728 225h2zM730 225v1zM730 225v1zM730 226v1zM730 226v1zM730 227v1zM730 227v1z"/>
<path d="M728 228h2zM728 228h2z"/>
<path d="M728 228h2zM728 228h2z"/>
<path d="M728 230h2zM728 230h2z"/>
<path d="M728 224h2zM728 224h2z"/>
<path d="M728 230h2zM728 230h2z"/>
<path d="M728 224h2zM728 224h2z"/>
<path d="M730 223v7zM730 223v7zM730 230h1zM730 230h1zM731 223v7zM731 223v7z"/>
<path d="M730 225v4zM730 225v4z"/>
<path d="M730 223v7zM730 223v7zM730 230h1zM730 230h1zM731 223v7zM731 223v7z"/>
<path d="M730 225v4zM730 225v4z"/>
<path d="M731 225h20zM731 225h20z"/>
<path d="M730 223h1zM730 223h1z"/>
<path d="M731 225h20zM731 225h20z"/>
<path d="M730 223h1zM730 223h1z"/>
<path d="M732 221h2zM732 221h2zM734 217v4zM734 217v4zM732 217h2zM732 217h2zM732 217v4zM732 217v4z"/>
<path d="M731 228h20zM731 228h20zM731 225v3zM731 225v3z"/>
<path d="M731 228h20zM731 228h20zM731 225v3zM731 225v3z"/>
<path d="M753 225h2zM753 225h2zM755 225v4zM755 225v4z"/>
<path d="M751 225h2zM751 225h2zM751 225v4zM751 225v4zM751 229h2zM751 229h2zM753 225v4zM753 225v4z"/>
<path d="M753 225h2zM753 225h2zM755 225v4zM755 225v4z"/>
<path d="M751 225h2zM751 225h2zM751 225v4zM751 225v4zM751 229h2zM751 229h2zM753 225v4zM753 225v4z"/>
<path d="M753 228l2 1zM753 228l2 1z"/>
<path d="M753 228l2 1zM753 228l2 1z"/>
<path d="M724 227h33zM724 227h33z"/>
<path d="M724 227h33zM724 227h33z"/>
<path d="M632 217v35zM632 217v35z"/>
<path d="M630 248h2zM630 248h2zM630 248v4zM630 248v4zM630 252h2zM630 252h2zM632 248v4zM632 248v4z"/>
<path d="M648 236v16zM648 236v16z"/>
<path d="M648 252h35zM648 252h35z"/>
<path d="M716 236v16zM716 236v16z"/>
<path d="M683 252h33zM683 252h33z"/>
<path d="M732 217v35zM732 217v35z"/>
<path d="M732 248h2zM732 248h2zM734 248v4zM734 248v4zM732 252h2zM732 252h2zM732 248v4zM732 248v4z"/>
</g>
<!-- layer: H -->
<g fill="#000" stroke="#000" stroke-width=".75">
<path d="M625 217l1 5h-1zM739 217v5h-1zM703 236l1 4h-2zM625 248h1l-1 4zM702 248h2l-1 4zM738 248h1v4z"/>
<path d="M630 217l2 4v-4zM630 217l2 4h-2z"/>
<path d="M632 214h4zM632 214l4 1v-1z"/>
<path d="M647 214h5h-5zM647 214v1l5-1z"/>
<path d="M712 213h5zM712 213l5 1v-1z"/>
<path d="M728 213h4h-4zM728 213v1l4-1z"/>
<path d="M732 217l2 4v-4zM732 217l2 4h-2z"/>
<path d="M630 248l2 4v-4zM630 248l2 4h-2z"/>
<path d="M632 258h4zM632 258l4 1v-1z"/>
<path d="M642 258h5h-5zM642 258v1l5-1z"/>
<path d="M717 258h5zM717 258l5 1v-1z"/>
<path d="M728 258h4h-4zM728 258v1l4-1z"/>
<path d="M732 248l2 4v-4zM732 248l2 4h-2z"/>
</g>
<g font-size="16.2" fill="#f26722">
<text x="287" y="129">INSIDE</text>
<text x="277" y="285">SECTION 'X'-'X'</text>
<text x="601" y="285">Detail A</text>
<text x="711" y="285">Detail B</text>
<text x="288" y="328">OUT SIDE</text>
<text x="286" y="841">FRONT VIEW</text>
</g>
<g font-size="16.2">
<text x="284" y="802">ELEVATION</text>
<text x="686" y="801">SECTION B-B</text>
</g>
<text font-size="14.2" x="759" y="560" transform="rotate(-90 759 560)">300</text>
<g font-size="13.7" fill="#f26722">
<text x="545" y="912">SIZE:</text>
<text x="19" y="925">TECHNICAL SPECIFICATION :</text>
</g>
<g font-size="13.7">
<text x="26" y="952">Sr.</text>
<text x="560" y="955">Sr.</text>
<text x="612" y="955">Clear Width</text>
<text x="702" y="956">Clear Height</text>
<text x="803" y="956">Qty</text>
<text x="25" y="972">01</text>
<text x="560" y="982">01</text>
<text x="633" y="982">1000</text>
<text x="733" y="982">2400</text>
<text x="808" y="982">05</text>
<text x="25" y="992">02</text>
<text x="25" y="1011">03</text>
<text x="25" y="1031">04</text>
<text x="25" y="1050">05</text>
<text x="25" y="1069">06</text>
<text x="25" y="1089">07</text>
<text x="25" y="1108">08</text>
<text x="25" y="1128">09</text>
<text x="25" y="1149">10</text>
</g>
<g font-size="13.2">
<text x="663" y="312">Detail</text>
<text x="664" y="328">View</text>
</g>
<g font-size="12.2">
<text x="759" y="1041">NIHVA TECHNOLOGIES</text>
<text x="791" y="1053">PVT. LTD. PUNE</text>
</g>
<g font-size="12.1">
<text x="687" y="771">FFL.</text>
<text x="508" y="1056">TITLE :- FIRE DOOR</text>
<text x="651" y="1092">CLIENT - FERRERO INDIA</text>
<text x="651" y="1105">LOCATION -</text>
<text x="651" y="1121">PRODUCT - FIRE DOOR</text>
<text x="652" y="1133">DWG NO - NIHVA/24-25/00XX</text>
</g>
<g font-size="12">
<text x="59" y="972">Door frame - 100X58 mm x1.2mm thick G.I. Sheet</text>
<text x="59" y="991">Door Shutter - 46 mm x0.8mm thick G.I. Sheet</text>
<text x="58" y="1011">SS Ball Bearing Hinges 4&quot;x3&quot;x3mm</text>
<text x="60" y="1029">Single Leaf Panic Bar (1 Point) With silverfinish Dorma / Geze Make</text>
<text x="59" y="1050">External Panic Trim With silverfinish Dorma / Geze Make</text>
<text x="59" y="1087">Door Closer With Standard arm silverfinish Dorma / Geze Make fire</text>
<text x="57" y="1107">Vision Window 200x300 With fire Rated Glass</text>
<text x="60" y="1126">Fire Rating - 120 Minutes</text>
<text x="60" y="1146">Surface Finish - As per Client Requirement</text>
</g>
<text font-size="10.7" x="147" y="952">DESCRIPTION &amp; DETAILS</text>
<text font-size="10.6" x="57" y="1068">Anchor Fasteners CSK Type With GI Plating Size : 8mmx80mm With PVC Sleve</text>
<g font-size="9.8">
<text x="830" y="1119">QTY-05 No's</text>
<text x="847" y="1133">REV- 0</text>
<text x="650" y="1148">SCALE : NTS</text>
<text x="813" y="1148">SHEET : 01 OF 01</text>
</g>
<text font-size="9.5" x="511" y="1148">All dimensions are in MM</text>
<g font-size="8.9">
<text x="523" y="1079">NAME</text>
<text x="575" y="1079">DATE</text>
<text x="616" y="1079">SIGN</text>
</g>
<g font-size="8">
<text x="529" y="1091">S.J</text>
<text x="529" y="1104">A.K</text>
<text x="529" y="1119">V.T</text>
</g>
<g font-size="7.7">
<text x="434" y="221">Detail B</text>
<text x="216" y="227">Detail A</text>
</g>
<g font-size="7.5">
<text x="318" y="366">Civil Opening</text>
<text x="321" y="391">Door Width</text>
<text x="328" y="410">'B'</text>
<text x="464" y="430">Door Closer</text>
<text x="472" y="453">Door Shutter 46 x 0.8 mm ,Thick</text>
<text x="472" y="469">G. I. Sheet.</text>
<text x="481" y="491">Vision Panel</text>
<text x="451" y="502">200x300x6 mm Thk. Fire rated Glass</text>
<text x="460" y="515">'X'</text>
<text x="217" y="516">'X'</text>
<text x="464" y="533">Anchor Fastener</text>
<text x="460" y="557">Panic Trim</text>
<text x="450" y="578">Panic Bar</text>
<text x="469" y="622">Door Frame is Single Rebate</text>
<text x="468" y="631">Profile100x58x1.2mm, Thick</text>
<text x="468" y="639">G. I. Sheet.</text>
<text x="199" y="650" transform="rotate(-90 199 650)">Door Height</text>
<text x="446" y="674">Fire Rated Material</text>
<text x="187" y="678" transform="rotate(-90 187 678)">Civil Opening Height</text>
<text x="142" y="770">FFL.</text>
<text x="467" y="769">FFL.</text>
<text x="321" y="784">'B'</text>
</g>
<g font-size="7.3">
<text x="690" y="411">Fasteners</text>
<text x="748" y="431">Hole Plug Cap</text>
<text x="675" y="441">Door Closer</text>
<text x="690" y="501">Fire Rated</text>
<text x="693" y="510">Glass</text>
</g>
<text font-size="7.2" x="510" y="1025">This Drawing &amp; Design is the property of NIHVA TECHNOLOGIES. Not to be sold or copied to any other concern.</text>
<g font-size="6.6">
<text x="332" y="373">1000</text>
<text x="333" y="398">990</text>
<text x="335" y="472">200</text>
<text x="305" y="510" transform="rotate(-90 305 510)">300</text>
<text x="189" y="602" transform="rotate(-90 189 602)">2400</text>
<text x="201" y="602" transform="rotate(-90 201 602)">2395</text>
<text x="210" y="627" transform="rotate(-90 210 627)">1500</text>
<text x="225" y="650" transform="rotate(-90 225 650)">1000</text>
</g>
<g font-size="6.4">
<text x="386" y="171">Hole Plug Cap</text>
<text x="296" y="181">Panic Bar</text>
<text x="340" y="183">PUSH SIDE</text>
<text x="250" y="214">Hinges</text>
<text x="341" y="228">PULL SIDE</text>
<text x="399" y="239">Opening Direction</text>
</g>
<g font-size="6.2">
<text x="497" y="1132">If any queries contact :</text>
<text x="566" y="1132">design1@nihva.com</text>
</g>
<g font-size="6.1">
<text x="567" y="1090">16/05/2024</text>
<text x="567" y="1105">16/05/2024</text>
<text x="567" y="1119">16/05/2024</text>
</g>
<g font-size="4.6">
<text x="324" y="216">Vission Window</text>
<text x="337" y="210">300</text>
</g>
</svg>
